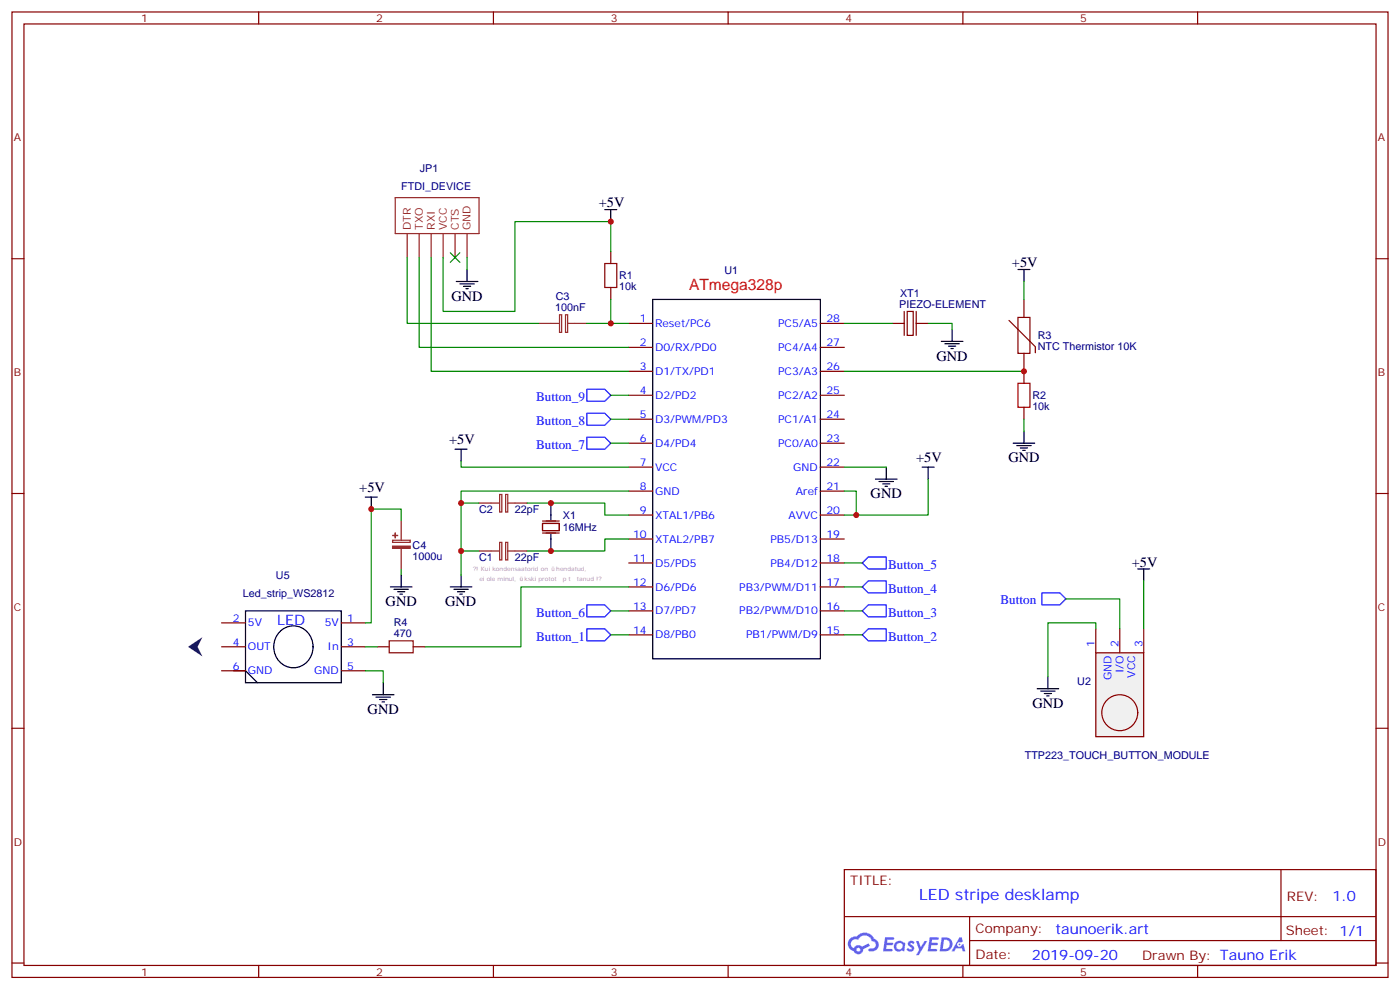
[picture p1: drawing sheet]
<svg xmlns="http://www.w3.org/2000/svg" width="412mm" height="292mm" viewBox="0 0 412 292" stroke-linecap="round" stroke-linejoin="round" font-family="sans-serif">
<g fill="none" stroke="#870000" stroke-width=".35">
<path d="M3.5 3.5h405.4v284.4h-405.4zM7.1 7.1h398.2v277.2h-398.2zM76.2 3.5v3.6M145.3 3.5v3.6M214.5 3.5v3.6M283.6 3.5v3.6M352.8 3.5v3.6M3.5 76.2h3.6M405.3 76.2h3.6M3.5 145.3h3.6M405.3 145.3h3.6M3.5 214.5h3.6"/>
<path d="M405.3 214.5h3.6M248.7 256.1h156.6v28.2h-156.6zM377.3 256.1v20.9M248.7 270h156.5M285.6 277h119.6M285.6 270v14.1M3.5 283.6h3.6M76.2 284.3v3.6M145.3 284.3v3.6M214.5 284.3v3.6M283.6 284.3v3.6M352.8 284.3v3.6"/>
<path d="M405.3 283.6h3.6"/>
</g>
<g fill="#5487ff">
<path d="M267.7 277.3a1.22 1.22 0 0 1 1.7 .3l-.4 .5a.47 .47 0 0 0-.3-.4 .47 .47 0 0 0-.5 .2l.1 .3a1.14 1.14 0 0 1 .8 1.7 1.14 1.14 0 0 1-1.9 0l-.2-.2 .5-.5 .7 .4a.29 .29 0 0 0 .3-.3 .29 .29 0 0 0-.2-.3 1.04 1.04 0 0 1-.6-1.7z"/>
<path d="M260.7 276h2.4l.3 .2-.2 .5-1.8 .1-.1 .8h1.5l.3 .4-.3 .4h-1.6l-.2 1.1h1.7l.2 .3-.2 .3-2.6 .1z"/>
<path d="M273.8 276h2.4l.3 .2-.1 .5-1.8 .1-.2 .8h1.6l.3 .4-.4 .4h-1.6l-.1 1.1h1.7l.2 .3-.2 .3-2.6 .1z"/>
<path d="M282.6 276.1h.7l.3 1.2-.6 .3a.69 .69 0 0 0-1 .3 .69 .69 0 0 0 .4 1 .69 .69 0 0 0 .9-.7l.5-.2 .6 2.2h-.8l-.2-.9h-1.8l-.5 .9h-.8z"/>
<path d="M269.8 277.1h.8l.6 1.8 1.1-1.8h.9l-2.6 4.2h-.8l.9-1.5z"/>
<path d="M277.4 276.1l-.6 4.1h1.3a2.11 2.11 0 0 0 2.5-2.1 2.11 2.11 0 0 0-2.5-2zM278.1 276.8a1.39 1.39 0 0 1 1.7 1.4 1.39 1.39 0 0 1-1.8 1.3h-.3z"/>
<path d="M263.7 277.7a1.54 1.54 0 0 0-.1 2.1 1.54 1.54 0 0 0 2.2 .2l.6 .2 .3-2.3-.2-.2-.4-.1a1.49 1.49 0 0 0-2.4 .1zM264 278.7a.94 .94 0 0 1 1.8 0 .94 .94 0 0 1-1.8 0z"/>
<path d="M250.4 276.4a2.18 2.18 0 0 0 1.1 3.7 1.44 1.44 0 0 0 1.6 1 1.44 1.44 0 0 0 1.2-1.5l2-1-.5-.8-1.9 1a1.47 1.47 0 0 0-2.4 .4 1.39 1.39 0 0 1-.7-1.9 1.39 1.39 0 0 1 2-.5 2.12 2.12 0 0 1 2.2-1.3 2.12 2.12 0 0 1 1.9 1.7 1.14 1.14 0 0 1 1.1 1.4 1.14 1.14 0 0 1-1.7 .8 .43 .43 0 0 0-.5 .3 .43 .43 0 0 0 .4 .5 1.98 1.98 0 0 0 2.5-1.2 1.98 1.98 0 0 0-1.2-2.5 3.1 3.1 0 0 0-5.3-.7l-.9 .1zM252.3 279.7a.55 .55 0 0 1 1.1 0 .55 .55 0 0 1-1.1 0z"/>
<circle cx="282.6" cy="278.1" r=".26"/>
</g>
<path d="M192.3 88.2h49.4v105.8h-49.4zM162.3 148.2v4.9M162.3 157.3v5" fill="none" stroke="#000" stroke-width=".35"/>
<g fill="none" stroke="#870000" stroke-width=".35">
<path d="M179.9 74.1v3.5M179.9 84.7v3.5M185.2 95.2h7.1M241.7 95.2h7M185.2 102.3h7.1M185.2 109.4h7.1M185.2 116.4h7.1M241.7 102.3h7M241.7 109.4h7M241.7 116.4h7M185.2 123.5h7.1M185.2 130.5h7.1"/>
<path d="M185.2 137.6h7.1M241.7 123.5h7M241.7 130.5h7M241.7 137.6h7M159.8 154.2h4.9v2.1h-4.9zM159.8 153.5h4.9M159.8 157h4.9M185.2 144.6h7.1M185.2 151.7h7.1M185.2 158.8h7.1M241.7 144.6h7M241.7 151.7h7"/>
<path d="M241.7 158.8h7M185.2 165.8h7.1M185.2 172.9h7.1M185.2 179.9h7.1M241.7 165.8h7M241.7 172.9h7M241.7 179.9h7M185.2 187h7.1M241.7 187h7"/>
</g>
<g fill="none" stroke="#8c2424" stroke-width=".35">
<path d="M116.4 58.2h24.7v10.6h-24.7zM119.9 68.8v7M123.5 68.8v7M127 68.8v7M130.5 68.8v7M134.1 68.8v7M137.6 68.8v7M158.7 95.2h6M164.8 92.7h.7v5.2h-.7zM166.6 92.7h.6v5.2h-.6zM167.2 95.2h5.7M141.1 148.2h6"/>
<path d="M147.2 159.7h.6v5.2h-.6zM147.2 145.6h.6v5.2h-.6zM148.9 159.7h.7v5.2h-.7zM148.9 145.6h.7v5.2h-.7zM149.6 148.2h5.6M141.1 162.3h6M149.6 162.3h5.6"/>
</g>
<path d="M178.2 77.6h3.5v7.1h-3.5z" fill="none" stroke="#a10000" stroke-width=".35"/>
<path d="M322.8 192.3h14.1v24.7h-14.1z" fill="#f0f0f0" stroke="#870000" stroke-width=".35"/>
<g fill="none" stroke="#870000" stroke-width=".35">
<path d="M297.2 94.4l7.8 7.7v1.8M299.9 93.5h3.5v10.6h-3.5zM301.6 88.2v5.3M301.6 104.1v8.8M301.6 119.9v3.6M65.3 183.4h7M65.3 190.5h7M65.3 197.6h7M100.5 183.4h7.1M100.5 190.5h7.1M100.5 197.6h7.1M322.8 185.2v7.1"/>
<path d="M329.8 185.2v7.1M336.9 185.2v7.1"/>
<circle cx="329.8" cy="209.9" r="5.3"/>
</g>
<path d="M299.9 112.9h3.5v7h-3.5z" fill="none" stroke="#a10000" stroke-width=".35"/>
<path d="M262.8 95.2h3.5M266.3 91.7v7.1M267.2 91.7h1.8v7.1h-1.8zM269.9 91.7v7.1M269.9 95.2h3.5" fill="none" stroke="#850000" stroke-width=".35"/>
<path d="M72.3 179.9h28.2v21.2h-28.2zM68.8 197.6h3.5l3.5 3.5M82.3 186.1a5.8 5.8 0 0 1 7-1 5.8 5.8 0 0 1 2.8 6.4 5.8 5.8 0 0 1-6.2 5.2 5.8 5.8 0 0 1-5.3-6.2 6.4 6.4 0 0 1 1.7-4.4z" fill="none" stroke="#000" stroke-width=".35"/>
<path d="M55.4 190.5l4.2-2.8-1.4 2.8 1.4 2.8z" fill="#333"/>
<g fill="#8c2424" stroke="#8c2424" stroke-width=".35">
<path d="M115.6 160.9h5.2v.6h-5.2z"/>
<path d="M115.7 157.7h1.4z"/>
<path d="M116.4 157l.1 1.4z"/>
</g>
<path d="M115.6 159.1h5.2v.6h-5.2zM118.2 153.5v5.6M118.2 161.6v6" fill="none" stroke="#8c2424" stroke-width=".35"/>
<path d="M114.7 188.7h7v3.6h-7z" fill="none" stroke="#a10000" stroke-width=".35"/>
<path d="M111.1 190.5h3.6M121.7 190.5h3.5" fill="none" stroke="#870000" stroke-width=".35"/>
<g fill="none" stroke="#000" stroke-width=".35">
<path d="M137.6 79.4v3.5M178.2 61.7h3.5M179.9 61.7v3.6M299.9 79.4h3.5M301.6 79.4v3.5M134.4 82.9h6.4M135.5 83.6h4.2M136.5 84.3h2.1M137.2 85h.7M280.5 97v3.5M277.3 100.5h6.3M278.3 101.2h4.3"/>
<path d="M279.4 102h2.1M280.1 102.7h.7M134.1 132.3h3.5M135.8 132.3v3.5M261.1 137.6v3.5M271.6 137.6h3.6M273.4 137.6v3.5M298.4 130.5h6.4M299.5 131.2h4.2M300.6 131.9h2.1M301.3 132.6h.7M301.6 127v3.5"/>
<path d="M107.6 146.4h3.5M109.4 146.4v3.5M257.9 141.1h6.3M258.9 141.8h4.3M260 142.5h2.1M260.7 143.2h.7M115 172.9h6.4M116.1 173.6h4.2M117.1 174.3h2.1M117.8 175h.7M118.2 169.3v3.6M132.6 172.9h6.4"/>
<path d="M133.7 173.6h4.2M134.8 174.3h2.1M135.5 175h.7M135.8 169.3v3.6M335.1 167.6h3.6M336.9 167.6v3.5M308.7 199.3v3.5M109.7 204.6h6.4M110.8 205.3h4.2M111.8 206h2.1M112.5 206.7h.7M112.9 201.1v3.5"/>
<path d="M305.5 202.8h6.4M306.6 203.6h4.2M307.6 204.3h2.1M308.3 205h.7"/>
</g>
<path d="M172.9 114.7h5.3l1.7 1.7-1.7 1.8h-5.3zM172.9 121.7h5.3l1.7 1.8-1.7 1.7h-5.3zM172.9 128.8h5.3l1.7 1.7-1.7 1.8h-5.3zM172.9 178.2h5.3l1.7 1.7-1.7 1.8h-5.3zM255.8 178.2h5.3v3.5h-5.3l-1.8-1.8zM255.8 171.1h5.3v3.5h-5.3l-1.8-1.7zM255.8 164h5.3v3.6h-5.3l-1.8-1.8zM306.9 174.6h5.3l1.8 1.8-1.8 1.8h-5.3zM172.9 185.2h5.3l1.7 1.8-1.7 1.7h-5.3zM255.8 185.2h5.3v3.5h-5.3l-1.8-1.7z" fill="none" stroke="#00f" stroke-width=".35"/>
<g fill="none" stroke="#008700" stroke-width=".35">
<path d="M119.9 75.8v19.4h38.8M123.5 75.8v26.5h61.7M127 75.8v33.6h58.2M137.6 75.8v3.6M179.9 74.1v-8.8h-28.2v26.4h-21.2v-15.9M172.9 95.2h7M179.9 88.2v7h5.3M248.7 95.2h14.1M273.4 95.2h7.1v1.8M301.6 82.9v5.3M179.9 116.4h5.3M248.7 109.4h52.9"/>
<path d="M135.8 135.8v1.8h49.4M179.9 123.5h5.3M179.9 130.5h5.3M248.7 137.6h12.4M301.6 123.5v3.5M118.2 153.5v-3.6h-8.8v33.5h-1.8M141.1 148.2h-5.3v21.1M155.2 148.2h23v3.5h7M185.2 158.8h-7v3.5h-23M185.2 144.6h-49.4v3.6M248.7 144.6h3.5v7.1M273.4 141.1v10.6h-24.7"/>
<path d="M118.2 167.6v1.7M135.8 162.3h5.3M179.9 179.9h5.3M185.2 172.9h-31.7v17.6h-28.3M248.7 179.9h5.3M248.7 165.8h5.3M248.7 172.9h5.3M314 176.4h15.8v8.8M336.9 171.1v14.1M107.6 197.6h5.3v3.5M107.6 190.5h3.5M179.9 187h5.3"/>
<path d="M248.7 187h5.3M322.8 185.2v-1.8h-14.1v15.9"/>
</g>
<g fill="#c00">
<circle cx="135.8" cy="162.3" r=".88"/>
<circle cx="179.9" cy="95.2" r=".88"/>
<circle cx="252.2" cy="151.7" r=".88"/>
<circle cx="162.3" cy="162.3" r=".88"/>
<circle cx="162.3" cy="148.2" r=".88"/>
<circle cx="135.8" cy="148.2" r=".88"/>
<circle cx="179.9" cy="65.3" r=".88"/>
<circle cx="301.6" cy="109.4" r=".88"/>
<circle cx="109.4" cy="149.9" r=".88"/>
</g>
<path d="M132.6 74.4l2.9 2.9zM135.5 74.4l-2.9 2.9z" fill="#c00" stroke="#008700" stroke-width=".35"/>
<text font-size="4.6" fill="#f00" x="203" y="85.5">ATmega328p</text>
<text font-size="4.6" fill="#00f" x="270.8" y="265.1">LED stripe desklamp</text>
<g font-size="4.2">
<text x="176.4" y="61">+5V</text>
<text x="298.1" y="78.7">+5V</text>
<text x="133" y="88.5">GND</text>
<text x="275.9" y="106.2">GND</text>
<text x="132.3" y="130.8">+5V</text>
<text x="269.9" y="136.1">+5V</text>
<text x="297" y="136.2">GND</text>
<text x="105.8" y="144.9">+5V</text>
<text x="256.5" y="146.8">GND</text>
<text x="333.4" y="166.9">+5V</text>
<text x="113.6" y="178.5">GND</text>
<text x="131.1" y="178.6">GND</text>
<text x="304.1" y="208.5">GND</text>
<text x="108.3" y="210.3">GND</text>
</g>
<g font-size="4.2" fill="#00f">
<text x="81.7" y="184.2">LED</text>
<text x="392.5" y="265.4">1.0</text>
<text x="310.9" y="274.9">taunoerik.art</text>
<text x="304" y="282.7">2019-09-20</text>
</g>
<g font-size="3.9" fill="#00f">
<text x="157.9" y="118.2">Button_9</text>
<text x="157.9" y="125.2">Button_8</text>
<text x="157.9" y="132.3">Button_7</text>
<text x="261.6" y="167.6">Button_5</text>
<text x="261.6" y="174.6">Button_4</text>
<text x="294.7" y="178">Button</text>
<text x="157.9" y="181.7">Button_6</text>
<text x="261.6" y="181.7">Button_3</text>
<text x="157.9" y="188.7">Button_1</text>
<text x="261.6" y="188.7">Button_2</text>
</g>
<g font-size="3.9" fill="#800">
<text x="250.5" y="260.7">TITLE:</text>
<text x="379.1" y="265.4">REV:</text>
<text x="287.4" y="274.9">Company:</text>
<text x="378.7" y="275.5">Sheet: 1/1</text>
<text x="287.4" y="282.6">Date:</text>
<text x="336.4" y="282.7">Drawn By: Tauno Erik</text>
</g>
<g font-size="3.2" fill="#800">
<text x="41.6" y="6.5">1</text>
<text x="110.8" y="6.5">2</text>
<text x="179.9" y="6.5">3</text>
<text x="249.1" y="6.5">4</text>
<text x="318.2" y="6.5">5</text>
<text x="4.1" y="41.6">A</text>
<text x="405.9" y="41.6">A</text>
<text x="4.1" y="110.8">B</text>
<text x="405.9" y="110.8">B</text>
<text x="4.1" y="179.9">C</text>
<text x="405.9" y="179.9">C</text>
<text x="4.1" y="249.1">D</text>
<text x="405.9" y="249.1">D</text>
<text x="41.6" y="287.3">1</text>
<text x="110.8" y="287.3">2</text>
<text x="179.9" y="287.3">3</text>
<text x="249.1" y="287.3">4</text>
<text x="318.2" y="287.3">5</text>
</g>
<g font-size="3.2" fill="#000080">
<text x="123.7" y="50.6">JP1</text>
<text x="118.2" y="55.9">FTDI_DEVICE</text>
<text x="182.4" y="82.3">R1</text>
<text x="213.4" y="80.6">U1</text>
<text x="163.7" y="88.5">C3</text>
<text x="182.4" y="85.4">10k</text>
<text x="265.1" y="87.4">XT1</text>
<text x="163.6" y="91.7">100nF</text>
<text x="264.9" y="90.7">PIEZO-ELEMENT</text>
<text x="305.7" y="99.9">R3</text>
<text x="305.7" y="103.1">NTC Thermistor 10K</text>
<text x="304.1" y="117.6">R2</text>
<text x="304.1" y="120.7">10k</text>
<text x="141.1" y="151.2">C2</text>
<text x="151.7" y="151.2">22pF</text>
<text x="165.8" y="152.9">X1</text>
<text x="121.5" y="161.6">C4</text>
<text x="165.8" y="156.5">16MHz</text>
<text x="121.5" y="164.8">1000u</text>
<text x="141.1" y="165.3">C1</text>
<text x="151.7" y="165.3">22pF</text>
<text x="81.3" y="170.5">U5</text>
<text x="71.6" y="175.8">Led_strip_WS2812</text>
<text x="116" y="184.4">R4</text>
<text x="116" y="187.7">470</text>
<text x="317.3" y="201.9">U2</text>
<text x="301.9" y="223.5">TTP223_TOUCH_BUTTON_MODULE</text>
</g>
<g font-size="3.2" fill="#8d2323">
<text x="121" y="67.7" transform="rotate(-90 121 67.7)">DTR</text>
<text x="124.5" y="67.7" transform="rotate(-90 124.5 67.7)">TXO</text>
<text x="128.1" y="67.7" transform="rotate(-90 128.1 67.7)">RXI</text>
<text x="131.6" y="67.7" transform="rotate(-90 131.6 67.7)">VCC</text>
<text x="135.1" y="67.7" transform="rotate(-90 135.1 67.7)">CTS</text>
<text x="138.6" y="67.7" transform="rotate(-90 138.6 67.7)">GND</text>
</g>
<g font-size="3.2" fill="#00f">
<text x="188.5" y="94.9">1</text>
<text x="243.4" y="94.9">28</text>
<text x="188.5" y="102">2</text>
<text x="193" y="96.3">Reset/PC6</text>
<text x="229.2" y="96.3">PC5/A5</text>
<text x="243.4" y="102">27</text>
<text x="193" y="103.4">D0/RX/PD0</text>
<text x="229.2" y="103.4">PC4/A4</text>
<text x="188.5" y="109">3</text>
<text x="193" y="110.4">D1/TX/PD1</text>
<text x="229.2" y="110.4">PC3/A3</text>
<text x="243.4" y="109">26</text>
<text x="188.5" y="116.1">4</text>
<text x="193" y="117.5">D2/PD2</text>
<text x="229.2" y="117.5">PC2/A2</text>
<text x="243.4" y="116.1">25</text>
<text x="188.5" y="123.1">5</text>
<text x="193" y="124.5">D3/PWM/PD3</text>
<text x="229.2" y="124.5">PC1/A1</text>
<text x="243.4" y="123.1">24</text>
<text x="188.5" y="130.2">6</text>
<text x="193" y="131.6">D4/PD4</text>
<text x="229.2" y="131.6">PC0/A0</text>
<text x="243.4" y="130.2">23</text>
<text x="188.5" y="137.2">7</text>
<text x="243.4" y="137.2">22</text>
<text x="193" y="138.6">VCC</text>
<text x="233.7" y="138.6">GND</text>
<text x="188.5" y="144.3">8</text>
<text x="193" y="145.7">GND</text>
<text x="234.4" y="145.7">Aref</text>
<text x="243.4" y="144.3">21</text>
<text x="188.5" y="151.3">9</text>
<text x="193" y="152.8">XTAL1/PB6</text>
<text x="232.2" y="152.8">AVVC</text>
<text x="243.4" y="151.3">20</text>
<text x="186.5" y="158.4">10</text>
<text x="193" y="159.8">XTAL2/PB7</text>
<text x="226.9" y="159.8">PB5/D13</text>
<text x="243.4" y="158.4">19</text>
<text x="186.5" y="165.5">11</text>
<text x="193" y="166.9">D5/PD5</text>
<text x="226.9" y="166.9">PB4/D12</text>
<text x="243.4" y="165.5">18</text>
<text x="186.5" y="172.5">12</text>
<text x="193" y="173.9">D6/PD6</text>
<text x="217.8" y="173.9">PB3/PWM/D11</text>
<text x="243.4" y="172.5">17</text>
<text x="186.5" y="179.6">13</text>
<text x="243.4" y="179.6">16</text>
<text x="68.5" y="183.1">2</text>
<text x="73" y="184.5">5V</text>
<text x="95.7" y="184.5">5V</text>
<text x="102.3" y="183.1">1</text>
<text x="193" y="181">D7/PD7</text>
<text x="217.8" y="181">PB2/PWM/D10</text>
<text x="68.5" y="190.1">4</text>
<text x="73" y="191.6">OUT</text>
<text x="96.5" y="191.6">In</text>
<text x="102.3" y="190.1">3</text>
<text x="186.5" y="186.6">14</text>
<text x="193" y="188">D8/PB0</text>
<text x="219.8" y="188">PB1/PWM/D9</text>
<text x="243.4" y="186.6">15</text>
<text x="322.4" y="190.5" transform="rotate(-90 322.4 190.5)">1</text>
<text x="329.5" y="190.5" transform="rotate(-90 329.5 190.5)">2</text>
<text x="336.5" y="190.5" transform="rotate(-90 336.5 190.5)">3</text>
<text x="68.5" y="197.2">6</text>
<text x="102.3" y="197.2">5</text>
<text x="73" y="198.6">GND</text>
<text x="92.6" y="198.6">GND</text>
<text x="327.4" y="200.3" transform="rotate(-90 327.4 200.3)">GND</text>
<text x="330.9" y="198.2" transform="rotate(-90 330.9 198.2)">I/O</text>
<text x="334.4" y="199.6" transform="rotate(-90 334.4 199.6)">VCC</text>
</g>
<g font-size="1.8" fill="#999">
<text x="139.4" y="168.2">?! Kui kondensaatorid on</text>
<text x="141.2" y="171">ei ole minul,</text>
<text x="154.5" y="171">kski protot</text>
<text x="163.9" y="168.2">hendatud,</text>
<text x="165.8" y="171">p t</text>
<text x="169.9" y="171">tanud !?</text>
</g>
</svg>
